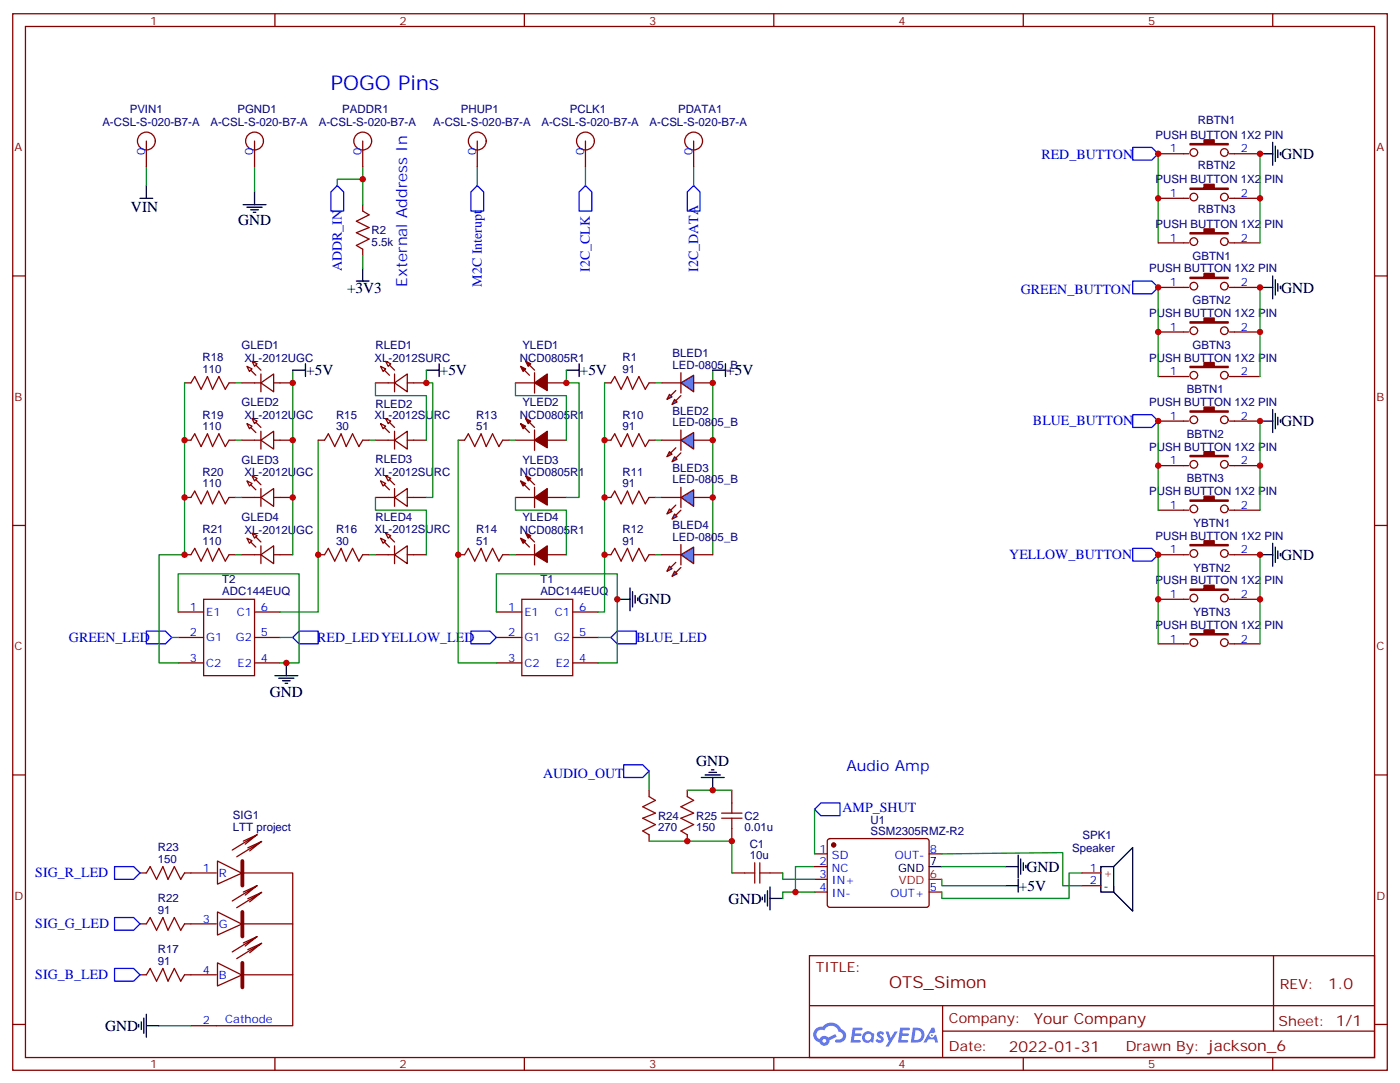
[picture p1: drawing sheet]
<svg xmlns="http://www.w3.org/2000/svg" width="388mm" height="300mm" viewBox="0 0 388 300" stroke-linecap="round" stroke-linejoin="round" font-family="sans-serif">
<g fill="none" stroke="#870000" stroke-width=".35">
<path d="M3.5 3.8h381v292.8h-381zM7.1 7.3h373.9v285.8h-373.9zM76.2 3.8v3.5M145.3 3.8v3.5M214.5 3.8v3.5M283.6 3.8v3.5M352.8 3.8v3.5M3.5 76.5h3.6M381 76.5h3.5M3.5 145.6h3.6M381 145.6h3.5M3.5 214.8h3.6"/>
<path d="M381 214.8h3.5M224.4 264.9h156.6v28.2h-156.6zM224.4 278.7h156.5M261.3 278.7v14.1M353 264.9v20.9M3.5 283.9h3.6M76.2 293.1v3.5M145.3 293.1v3.5M214.5 293.1v3.5M261.3 285.8h119.6M283.6 293.1v3.5M352.8 293.1v3.5"/>
<path d="M381 283.9h3.5"/>
</g>
<g fill="#5487ff">
<path d="M243.4 286a1.22 1.22 0 0 1 1.7 .3l-.4 .6a.47 .47 0 0 0-.4-.4 .47 .47 0 0 0-.5 .2l.1 .1a1.23 1.23 0 0 1 .8 1.9 1.44 1.44 0 0 1-2.1-.3l.5-.5 .8 .4a.29 .29 0 0 0 .3-.2 .29 .29 0 0 0-.3-.4 1.04 1.04 0 0 1-.5-1.7z"/>
<path d="M236.4 284.8h2.3l.3 .2-.1 .5h-1.8l-.1 .9h1.5l.3 .4-.4 .3h-1.6l-.1 1.1 1.7 .1 .2 .3-.2 .3h-2.6z"/>
<path d="M249.5 284.8h2.4l.3 .2-.1 .5h-1.9l-.1 .9h1.5l.4 .4-.4 .3h-1.6l-.2 1.1 1.8 .1 .1 .3-.1 .3h-2.7z"/>
<path d="M258.3 284.8h.7l.3 1.2-.6 .4a.69 .69 0 0 0-1 .2 .69 .69 0 0 0 .4 1 .69 .69 0 0 0 .9-.6l.5-.3 .5 2.2h-.8l-.2-.8h-1.7l-.5 .8h-.9z"/>
<path d="M245.5 285.9h.8l.6 1.8 1.1-1.8h.8l-2.5 4.2h-.8l.9-1.6z"/>
<path d="M253 284.8l-.6 4.1h1.4a2.11 2.11 0 0 0 2.4-2.1 2.11 2.11 0 0 0-2.5-2zM253.8 285.5a1.39 1.39 0 0 1 1.6 1.4 1.39 1.39 0 0 1-1.8 1.3h-.2z"/>
<path d="M239.4 286.4a1.54 1.54 0 0 0-.1 2.2 1.54 1.54 0 0 0 2.1 .1l.6 .2 .3-2.3-.1-.2h-.4a1.49 1.49 0 0 0-2.4 0zM239.6 287.4a.95 .95 0 0 1 1.9 0 .95 .95 0 0 1-1.9 0z"/>
<path d="M226.1 285.2a2.18 2.18 0 0 0 1 3.7 1.44 1.44 0 0 0 1.7 .9 1.44 1.44 0 0 0 1.1-1.5l2-1-.4-.7-1.9 1a1.47 1.47 0 0 0-2.5 .4 1.39 1.39 0 0 1-.6-2 1.39 1.39 0 0 1 2-.4 2.12 2.12 0 0 1 2.1-1.3 2.12 2.12 0 0 1 1.9 1.7 1.14 1.14 0 0 1 1.1 1.4 1.14 1.14 0 0 1-1.6 .7 .43 .43 0 0 0-.6 .4 .43 .43 0 0 0 .5 .5 1.98 1.98 0 0 0 2.5-1.3 1.98 1.98 0 0 0-1.3-2.5 3.1 3.1 0 0 0-5.2-.7l-.9 .1zM228 288.5a.54 .54 0 0 1 1 0 .54 .54 0 0 1-1 0z"/>
<circle cx="258.3" cy="286.9" r=".26"/>
</g>
<g fill="none" stroke="#870000" stroke-width=".35">
<path d="M40.6 39.1v7M70.6 39.1v7M100.5 39.1v7M132.3 39.1v7M162.3 39.1v7M192.3 39.1v7M100.5 56.7v1.8l1.8 1-3.5 1.8 3.5 1.8-3.5 1.4 3.5 1.8-3.5 1.7 1.7 1.1v1.7M321 42.6h8.5M321 55h8.5M340.8 42.6h8.4M340.8 55h8.4M321 79.7h8.5"/>
<path d="M321 67.3h8.5M340.8 79.7h8.4M340.8 67.3h8.4M321 92h8.5M340.8 92h8.4M51.2 106.1h1.7l1.1-1.7 1.7 3.5 1.8-3.5 1.4 3.5 1.8-3.5 1.7 3.5 1.1-1.8h1.8M67 106.1h5.3M68.4 101.5l1.4 .7-.7 .7zM68.4 117.4l1.4 .7-.7 .7zM69.8 100.1l1.5 .7-.7 .7zM69.8 116l1.5 .7-.7 .7zM72.3 106.1l3.5-2.5v5z"/>
<path d="M72.3 103.6v5M72.3 119.5v5M75.8 106.1h5.3M104.1 106.1h5.3M105.5 101.5l1.4 .7-.7 .7zM105.5 117.4l1.4 .7-.7 .7zM106.9 100.1l1.4 .7-.7 .7zM106.9 116l1.4 .7-.7 .7zM109.4 106.1l3.5-2.5v5zM109.4 103.6v5M109.4 119.5v5M112.9 106.1h5.3"/>
<path d="M142.9 106.1h5.3M151.7 106.1h5.3M167.6 106.1h1.7l1.1-1.7 1.8 3.5 1.7-3.5 1.4 3.5 1.8-3.5 1.8 3.5 1-1.8h1.8M321 116.7h8.5M321 104.4h8.5M340.8 116.7h8.4M340.8 104.4h8.4M51.2 122h1.7l1.1-1.8 1.7 3.6 1.8-3.6 1.4 3.6 1.8-3.6 1.7 3.6 1.1-1.8h1.8M51.2 137.9h1.7l1.1-1.8 1.7 3.5 1.8-3.5 1.4 3.5 1.8-3.5 1.7 3.5 1.1-1.7h1.8M67 122h5.3M67 137.9h5.3M68.4 133.3l1.4 .7-.7 .7z"/>
<path d="M69.8 131.9l1.5 .7-.7 .7zM72.3 122l3.5-2.5v5zM72.3 137.9l3.5-2.5v4.9zM72.3 135.4v4.9M75.8 122h5.3M75.8 137.9h5.3M88.2 122h1.8l1-1.8 1.8 3.6 1.7-3.6 1.5 3.6 1.7-3.6 1.8 3.6 1-1.8h1.8M104.1 122h5.3M104.1 137.9h5.3M105.5 133.3l1.4 .7-.7 .7zM106.9 131.9l1.4 .7-.7 .7zM109.4 122l3.5-2.5v5z"/>
<path d="M109.4 137.9l3.5-2.5v4.9zM109.4 135.4v4.9M112.9 122h5.3M112.9 137.9h5.3M127 122h1.8l1-1.8 1.8 3.6 1.7-3.6 1.5 3.6 1.7-3.6 1.8 3.6 1-1.8h1.8M142.9 122h5.3M142.9 137.9h5.3M151.7 122h5.3M151.7 137.9h5.3M167.6 122h1.7l1.1-1.8 1.8 3.6 1.7-3.6 1.4 3.6 1.8-3.6 1.8 3.6 1-1.8h1.8M167.6 137.9h1.7l1.1-1.8 1.8 3.5 1.7-3.5 1.4 3.5 1.8-3.5 1.8 3.5 1-1.7h1.8M321 129h8.5"/>
<path d="M340.8 129h8.4M51.2 153.7h1.7l1.1-1.7 1.7 3.5 1.8-3.5 1.4 3.5 1.8-3.5 1.7 3.5 1.1-1.8h1.8M67 153.7h5.3M68.4 149.2l1.4 .7-.7 .7zM69.8 147.7l1.5 .7-.7 .8zM72.3 153.7l3.5-2.4v4.9zM72.3 151.3v4.9M75.8 153.7h5.3M88.2 153.7h1.8l1-1.7 1.8 3.5 1.7-3.5 1.5 3.5 1.7-3.5 1.8 3.5 1-1.8h1.8M104.1 153.7h5.3M105.5 149.2l1.4 .7-.7 .7zM106.9 147.7l1.4 .7-.7 .8z"/>
<path d="M109.4 153.7l3.5-2.4v4.9zM109.4 151.3v4.9M112.9 153.7h5.3M127 153.7h1.8l1-1.7 1.8 3.5 1.7-3.5 1.5 3.5 1.7-3.5 1.8 3.5 1-1.8h1.8M142.9 153.7h5.3M151.7 153.7h5.3M167.6 153.7h1.7l1.1-1.7 1.8 3.5 1.7-3.5 1.4 3.5 1.8-3.5 1.8 3.5 1-1.8h1.8M321 153.7h8.5M321 141.4h8.5M340.8 153.7h8.4M340.8 141.4h8.4M49.4 169.6h7"/>
<path d="M49.4 176.7h7M56.4 166.1h14.2v21.2h-14.2zM70.6 169.6h7M70.6 176.7h7M137.6 169.6h7M137.6 176.7h7M144.6 166.1h14.1v21.2h-14.1zM158.7 169.6h7.1M158.7 176.7h7.1M321 166.1h8.5M321 178.4h8.5M340.8 166.1h8.4"/>
<path d="M340.8 178.4h8.4M49.4 183.7h7M70.6 183.7h7M137.6 183.7h7M158.7 183.7h7.1M68 234l3.2-2.7-6.8 4.3M69.2 235.8l3.3-2.6-6.9 4.3M71.3 231.3l-3.9 1.8M72.5 233.2l-3.8 1.8M38.8 256h1.8l1-1.7 1.8 3.5 1.8-3.5 1.4 3.5 1.7-3.5 1.8 3.5 1.1-1.8h8.8M38.8 241.9h1.8l1-1.7 1.8 3.5 1.8-3.5 1.4 3.5 1.7-3.5 1.8 3.5 1.1-1.8h8.8M66.8 241.9l-6.5-3.3v6.4l6.8-3"/>
<path d="M66.8 256l-6.5-3.3v6.4l6.8-3M67 241.9h14.1v28.3h-14.1M67 256h14.1M68 248.1l3.2-2.6-6.8 4.2M69.2 249.9l3.3-2.6-6.9 4.3M71.3 245.5l-3.9 1.7M71.3 259.6l-3.9 1.7M72.5 247.3l-3.8 1.8M38.8 270.2h1.8l1-1.8 1.8 3.5 1.8-3.5 1.4 3.5 1.7-3.5 1.8 3.5 1.1-1.7h8.8M66.8 270.1l-6.5-3.3v6.5l6.8-3.1M68 262.2l3.2-2.6-6.8 4.2M69.2 264l3.3-2.6-6.9 4.3"/>
<path d="M72.5 261.4l-3.8 1.8M81.1 270.2v14.1h-28.2"/>
<circle cx="40.6" cy="39.1" r="2.47"/>
<circle cx="70.6" cy="39.1" r="2.47"/>
<circle cx="100.5" cy="39.1" r="2.47"/>
<circle cx="132.3" cy="39.1" r="2.47"/>
<circle cx="162.3" cy="39.1" r="2.47"/>
<circle cx="192.3" cy="39.1" r="2.47"/>
<circle cx="330.9" cy="42.3" r="1.06"/>
<circle cx="330.9" cy="54.6" r="1.06"/>
<circle cx="339.4" cy="42.3" r="1.06"/>
<circle cx="339.4" cy="54.6" r="1.06"/>
<circle cx="330.9" cy="79.3" r="1.06"/>
<circle cx="330.9" cy="67" r="1.06"/>
<circle cx="339.4" cy="79.3" r="1.06"/>
<circle cx="339.4" cy="67" r="1.06"/>
<circle cx="330.9" cy="91.7" r="1.06"/>
<circle cx="339.4" cy="91.7" r="1.06"/>
<circle cx="330.9" cy="104" r="1.06"/>
<circle cx="330.9" cy="116.3" r="1.06"/>
<circle cx="339.4" cy="104" r="1.06"/>
<circle cx="339.4" cy="116.3" r="1.06"/>
<circle cx="330.9" cy="128.7" r="1.06"/>
<circle cx="339.4" cy="128.7" r="1.06"/>
<circle cx="330.9" cy="153.4" r="1.06"/>
<circle cx="330.9" cy="141" r="1.06"/>
<circle cx="339.4" cy="141" r="1.06"/>
<circle cx="339.4" cy="153.4" r="1.06"/>
<circle cx="330.9" cy="178.1" r="1.06"/>
<circle cx="330.9" cy="165.7" r="1.06"/>
<circle cx="339.4" cy="165.7" r="1.06"/>
<circle cx="339.4" cy="178.1" r="1.06"/>
</g>
<g fill="none" stroke="#000" stroke-width=".35">
<path d="M352.8 39.4v6.4M38.8 55h3.5M40.6 51.4v3.6M67.4 56.7h6.3M68.4 57.4h4.3M69.5 58.1h2.1M70.2 58.8h.7M70.6 53.2v3.5M349.2 42.6h3.6M353.5 40.5v4.2M354.2 41.6v2.1M354.9 42.3v.7"/>
<path d="M98.8 77.9h3.5M100.5 74.4v3.5M349.2 79.7h3.6M352.8 76.5v6.3M353.5 77.5v4.3M354.2 78.6v2.1M354.9 79.3v.7M81.1 102.6h3.6M84.7 100.8v3.6M118.2 102.6h3.5M121.7 100.8v3.6M157 102.6h3.5"/>
<path d="M160.5 100.8v3.6M197.6 102.6h3.5M201.1 100.8v3.6M349.2 116.7h3.6M352.8 113.5v6.4M353.5 114.6v4.2M354.2 115.6v2.2M354.9 116.3v.8M349.2 153.7h3.6M352.8 150.6v6.3M353.5 151.6v4.3M354.2 152.7v2.1"/>
<path d="M354.9 153.4v.7M171.1 166.1h3.5M174.6 162.9v6.4M175.3 164v4.2M176 165v2.1M176.7 165.7v.7M76.2 187.3h6.3M77.3 188h4.2M78.3 188.7h2.1M79 189.4h.7M79.4 183.7v3.6M38.5 283.9v.7"/>
<path d="M39.2 283.2v2.1M39.9 282.2v4.2M40.6 281.1v6.3M40.6 284.3h3.5"/>
</g>
<g fill="none" stroke="#008700" stroke-width=".35">
<path d="M40.6 46.1v5.3M70.6 46.1v7.1M100.5 49.7h-7v1.7M100.5 46.1v10.6M132.3 46.1v5.3M162.3 46.1v5.3M192.3 46.1v5.3M321 42.6v24.7M349.2 42.6v24.7M100.5 70.8v3.6M321 79.7v24.7M349.2 79.7v24.7"/>
<path d="M51.2 106.1v47.6h-7.1v30h5.3M65.3 106.1h1.7M81.1 102.6v51.1M104.1 106.1v3.5h14.1v12.4M118.2 102.6v3.5h1.7v31.8h-1.7M142.9 106.1v3.5h14.1v12.4M157 102.6v3.5h3.5v31.8h-3.5M167.6 106.1v63.5h-1.8M181.7 106.1h1.7M197.6 102.6v51.1M321 116.7v24.7M349.2 116.7v24.7"/>
<path d="M65.3 122h1.7M65.3 137.9h1.7M88.2 122v47.6h-10.6M102.3 122h1.8M104.1 137.9v3.5h14.1v12.3M127 122v61.7h10.6M141.1 122h1.8M142.9 137.9v3.5h14.1v12.3M181.7 122h1.7M181.7 137.9h1.7M65.3 153.7h1.7M102.3 153.7h1.8"/>
<path d="M141.1 153.7h1.8M181.7 153.7h1.7M321 153.7v24.7M349.2 153.7v24.7M47.6 176.7h1.8M49.4 169.6v-10.6h33.5v24.7h-5.3M77.6 176.7h3.5M137.6 169.6v-10.6h33.5v24.7h-5.3M165.8 176.7h3.5M44.1 284.3h8.8"/>
</g>
<g fill="none" stroke="#00f" stroke-width=".35">
<path d="M93.5 51.4l1.7 1.8v5.3h-3.5v-5.3zM132.3 51.4l1.8 1.8v5.3h-3.6v-5.3zM162.3 51.4l1.7 1.8v5.3h-3.5v-5.3zM192.3 51.4l1.7 1.8v5.3h-3.5v-5.3zM314 40.9h5.3l1.7 1.7-1.7 1.8h-5.3zM314 77.9h5.3l1.7 1.8-1.7 1.7h-5.3zM314 114.9h5.3l1.7 1.8-1.7 1.8h-5.3zM314 152h5.3l1.7 1.7-1.7 1.8h-5.3zM40.6 174.9h5.3l1.7 1.8-1.7 1.7h-5.3zM81.1 176.7l1.8-1.8h5.3v3.5h-5.3zM130.5 174.9h5.3l1.8 1.8-1.8 1.7h-5.3zM169.3 176.7l1.8-1.8h5.3v3.5h-5.3z"/>
<path d="M31.7 254.3h5.3l1.8 1.7-1.8 1.8h-5.3zM31.7 240.2h5.3l1.8 1.7-1.8 1.8h-5.3zM31.7 268.4h5.3l1.8 1.8-1.8 1.7h-5.3z"/>
</g>
<g fill="#870000" stroke="#870000" stroke-width=".35">
<path d="M329.8 150.9h3.9v-1h2.8v1h3.9v.4h-10.6z"/>
<path d="M329.8 76.8h3.9v-1h2.8v1h3.9v.4h-10.6z"/>
<path d="M329.8 39.8h3.9v-1.1h2.8v1.1h3.9v.3h-10.6z"/>
<path d="M106.5 102.6l1.4 1.4z"/>
<path d="M107.9 101.2l1.5 1.4z"/>
<path d="M106.5 118.5l1.4 1.4z"/>
<path d="M107.9 117.1l1.5 1.4z"/>
<path d="M106.5 134.3l1.4 1.4z"/>
<path d="M107.9 132.9l1.5 1.4z"/>
<path d="M106.5 150.2l1.4 1.4z"/>
<path d="M107.9 148.8l1.5 1.4z"/>
<path d="M69.5 102.6l1.4 1.4z"/>
<path d="M70.9 101.2l1.4 1.4z"/>
<path d="M69.5 118.5l1.4 1.4z"/>
<path d="M70.9 117.1l1.4 1.4z"/>
<path d="M69.5 134.3l1.4 1.4z"/>
<path d="M70.9 132.9l1.4 1.4z"/>
<path d="M69.5 150.2l1.4 1.4z"/>
<path d="M70.9 148.8l1.4 1.4z"/>
<path d="M148.2 106.1l3.5-2.5v4.6z"/>
<path d="M148.2 103.3v5.6z"/>
<path d="M146.8 101.2l1.4 1.4z"/>
<path d="M145.3 102.6l1.5 1.4z"/>
<path d="M145.7 100.1l1.4 .7-.7 .7z"/>
<path d="M144.3 101.5l1.4 .7-.7 .7z"/>
<path d="M148.2 122l3.5-2.5v4.6z"/>
<path d="M148.2 119.2v5.6z"/>
<path d="M146.8 117.1l1.4 1.4z"/>
<path d="M145.3 118.5l1.5 1.4z"/>
<path d="M145.7 116l1.4 .7-.7 .7z"/>
<path d="M144.3 117.4l1.4 .7-.7 .7z"/>
<path d="M148.2 137.9l3.5-2.5v4.6z"/>
<path d="M148.2 135v5.7z"/>
<path d="M146.8 132.9l1.4 1.4z"/>
<path d="M145.3 134.3l1.5 1.4z"/>
<path d="M145.7 131.9l1.4 .7-.7 .7z"/>
<path d="M144.3 133.3l1.4 .7-.7 .7z"/>
<path d="M148.2 153.7l3.5-2.4v4.6z"/>
<path d="M148.2 150.9v5.7z"/>
<path d="M146.8 148.8l1.4 1.4z"/>
<path d="M145.3 150.2l1.5 1.4z"/>
<path d="M145.7 147.7l1.4 .7-.7 .8z"/>
<path d="M144.3 149.2l1.4 .7-.7 .7z"/>
<path d="M329.8 113.9h3.9v-1.1h2.8v1.1h3.9v.3h-10.6z"/>
<path d="M329.8 52.1h3.9v-1h2.8v1h3.9v.4h-10.6z"/>
<path d="M329.8 64.5h3.9v-1.1h2.8v1.1h3.9v.3h-10.6z"/>
<path d="M329.8 89.2h3.9v-1.1h2.8v1.1h3.9v.3h-10.6z"/>
<path d="M329.8 101.5h3.9v-1h2.8v1h3.9v.4h-10.6z"/>
<path d="M329.8 126.2h3.9v-1h2.8v1h3.9v.4h-10.6z"/>
<path d="M329.8 138.6h3.9v-1.1h2.8v1.1h3.9v.3h-10.6z"/>
<path d="M329.8 163.3h3.9v-1.1h2.8v1.1h3.9v.3h-10.6z"/>
<path d="M329.8 175.6h3.9v-1h2.8v1h3.9v.4h-10.6z"/>
</g>
<path d="M67.2 238.6v6.8M67.2 252.7v6.8M67.2 266.9v6.7" fill="none" stroke="#870000" stroke-width="1.1"/>
<path d="M188.7 106.1l3.6-2.1v4.6z" fill="#09f" stroke="#870000" stroke-width=".35"/>
<path d="M188.7 103.3v5.6z" fill="#f00" stroke="#870000" stroke-width=".35"/>
<g fill="#870000" stroke="#870000" stroke-width=".35">
<path d="M188.7 109.6l-1.4 1.5z"/>
<path d="M187.3 108.2l-1.4 1.4z"/>
</g>
<g fill="#09f" stroke="#870000" stroke-width=".35">
<path d="M187 110.7l.7 .7-1.4 .7z"/>
<path d="M185.6 109.3l.7 .7-1.4 .7z"/>
</g>
<path d="M183.4 106.1h5.3M192.3 106.1h5.3" fill="none" stroke="#870000" stroke-width=".35"/>
<path d="M188.7 122l3.6-2.1v4.6z" fill="#09f" stroke="#870000" stroke-width=".35"/>
<path d="M188.7 119.2v5.6z" fill="#f00" stroke="#870000" stroke-width=".35"/>
<g fill="#870000" stroke="#870000" stroke-width=".35">
<path d="M188.7 125.5l-1.4 1.4z"/>
<path d="M187.3 124.1l-1.4 1.4z"/>
</g>
<g fill="#09f" stroke="#870000" stroke-width=".35">
<path d="M187 126.6l.7 .7-1.4 .7z"/>
<path d="M185.6 125.2l.7 .7-1.4 .7z"/>
</g>
<path d="M183.4 122h5.3M192.3 122h5.3" fill="none" stroke="#870000" stroke-width=".35"/>
<path d="M188.7 137.9l3.6-2.2v4.6z" fill="#09f" stroke="#870000" stroke-width=".35"/>
<path d="M188.7 135v5.7z" fill="#f00" stroke="#870000" stroke-width=".35"/>
<g fill="#870000" stroke="#870000" stroke-width=".35">
<path d="M188.7 141.4l-1.4 1.4z"/>
<path d="M187.3 140l-1.4 1.4z"/>
</g>
<g fill="#09f" stroke="#870000" stroke-width=".35">
<path d="M187 142.5l.7 .7-1.4 .7z"/>
<path d="M185.6 141l.7 .7-1.4 .8z"/>
</g>
<path d="M183.4 137.9h5.3M192.3 137.9h5.3" fill="none" stroke="#870000" stroke-width=".35"/>
<path d="M188.7 153.7l3.6-2.1v4.6z" fill="#09f" stroke="#870000" stroke-width=".35"/>
<path d="M188.7 150.9v5.7z" fill="#f00" stroke="#870000" stroke-width=".35"/>
<g fill="#870000" stroke="#870000" stroke-width=".35">
<path d="M188.7 157.3l-1.4 1.4z"/>
<path d="M185.9 157.3l1.4-1.4z"/>
</g>
<g fill="#09f" stroke="#870000" stroke-width=".35">
<path d="M187 158.3l.7 .7-1.4 .7z"/>
<path d="M185.6 156.9l.7 .7-1.4 .7z"/>
</g>
<g fill="none" stroke="#870000" stroke-width=".35">
<path d="M183.4 153.7h5.3M192.3 153.7h5.3M179.9 219v1.8M190.5 219v1.8M202.8 219v3.5M179.9 231.4v1.7M190.5 231.4v1.7M202.8 229.6v3.5M225.8 236.6h3.5M229.5 232.6l.5-.2 27.1 .1 .4 .6v17.9l-.7 .5-27.1-.1-.4-.6v-17.7zM257.5 236.6h3.6M202.8 241.9h3.6"/>
<path d="M213.4 241.9h3.6M225.8 240.2h3.5M225.8 243.7h3.5M225.8 247.2h3.5M257.5 247.2h3.6M299.9 245.5h5.3M299.9 241.9h5.3"/>
</g>
<path d="M179.9 213.7v5.3M190.5 219h12.3M179.9 233.1h22.9v8.8M225.8 224.3v12.3M261.1 236.6l33.5-.3v9.2h5.3M217 241.9v1.8h8.8M225.8 240.2h-5.3v7M225.8 247.2h-8.8v1.8M261.1 243.7v1.8h17.6M261.1 240.2h17.6M299.9 241.9h-3.6v7.1h-35.2v-1.8" fill="none" stroke="#008700" stroke-width=".35"/>
<g fill="none" stroke="#000" stroke-width=".35">
<path d="M194.4 215.5h6.3M195.4 214.8h4.3M196.5 214.1h2.1M197.2 213.4h.7M197.6 215.5v3.5M282.2 237v6.3M282.9 238.1v4.2M283.6 239.1v2.1M284.3 239.8v.7M211.3 248.6v.7M212 247.9v2.1M212.7 246.9v4.2"/>
<path d="M213.4 249h3.6M213.4 245.8v6.4M257.5 240.2h3.6M278.7 240.2h3.5M278.7 245.5h3.5M282.2 243.7v3.5M305.2 240.2h3.5v7h-3.5zM308.7 240.2l5.3-5.3v17.6l-5.3-5.3v-1.7"/>
</g>
<path d="M179.9 220.8l1.8 1-3.5 1.8 3.5 1.8-3.5 1.4 3.5 1.7-3.5 1.8 1.7 1.1M190.5 220.8l1.8 1-3.6 1.8 3.6 1.8-3.6 1.4 3.6 1.7-3.6 1.8 1.8 1.1M200 226.8h5.7M200 225.4h5.7M202.8 222.5v2.9M202.8 226.8v2.8M209.2 239.1v5.7M210.6 239.1v5.7M206.4 241.9h2.8M210.6 241.9h2.8" fill="none" stroke="#a10000" stroke-width=".35"/>
<path d="M172.9 211.9h5.3l1.7 1.8-1.7 1.8h-5.3zM225.8 224.3l1.7-1.8h5.3v3.6h-5.3z" fill="none" stroke="#00f" stroke-width=".35"/>
<circle cx="231.1" cy="234.2" r=".53" fill="#870000" stroke="#870000" stroke-width=".35"/>
<path d="M257.5 243.7h3.6" fill="none" stroke="#f00" stroke-width=".35"/>
<g fill="#c00">
<circle cx="100.5" cy="49.7" r=".88"/>
<circle cx="167.6" cy="122" r=".88"/>
<circle cx="167.6" cy="137.9" r=".88"/>
<circle cx="167.6" cy="153.7" r=".88"/>
<circle cx="157" cy="106.1" r=".88"/>
<circle cx="81.1" cy="106.1" r=".88"/>
<circle cx="81.1" cy="122" r=".88"/>
<circle cx="81.1" cy="137.9" r=".88"/>
<circle cx="51.2" cy="122" r=".88"/>
<circle cx="51.2" cy="137.9" r=".88"/>
<circle cx="51.2" cy="153.7" r=".88"/>
<circle cx="118.2" cy="106.1" r=".88"/>
<circle cx="88.2" cy="153.7" r=".88"/>
<circle cx="79.4" cy="183.7" r=".88"/>
<circle cx="171.1" cy="166.1" r=".88"/>
<circle cx="127" cy="153.7" r=".88"/>
<circle cx="321" cy="55" r=".88"/>
<circle cx="321" cy="42.6" r=".88"/>
<circle cx="349.3" cy="42.6" r=".88"/>
<circle cx="349.3" cy="55" r=".88"/>
<circle cx="321" cy="79.7" r=".88"/>
<circle cx="349.3" cy="79.7" r=".88"/>
<circle cx="321" cy="92" r=".88"/>
<circle cx="349.3" cy="92" r=".88"/>
<circle cx="321" cy="116.7" r=".88"/>
<circle cx="321" cy="129" r=".88"/>
<circle cx="349.3" cy="129" r=".88"/>
<circle cx="349.3" cy="116.7" r=".88"/>
<circle cx="349.3" cy="153.7" r=".88"/>
<circle cx="349.3" cy="166.1" r=".88"/>
<circle cx="321" cy="153.7" r=".88"/>
<circle cx="321" cy="166.1" r=".88"/>
<circle cx="197.6" cy="106.1" r=".88"/>
<circle cx="197.6" cy="122" r=".88"/>
<circle cx="197.6" cy="137.9" r=".88"/>
<circle cx="197.6" cy="219" r=".88"/>
<circle cx="190.5" cy="233.1" r=".88"/>
<circle cx="202.8" cy="233.1" r=".88"/>
<circle cx="220.5" cy="247.2" r=".88"/>
</g>
<text font-size="5.6" fill="#00f" x="91.7" y="25">POGO Pins</text>
<text font-size="4.6" fill="#800" x="246.5" y="273.9">OTS_Simon</text>
<g font-size="4.2">
<text x="355.1" y="44.1">GND</text>
<text x="36.3" y="58.8">VIN</text>
<text x="66" y="62.4">GND</text>
<text x="96.2" y="81.1">+3V3</text>
<text x="355.1" y="81.1">GND</text>
<text x="84.8" y="104">+5V</text>
<text x="121.9" y="104">+5V</text>
<text x="160.7" y="104">+5V</text>
<text x="201.3" y="104">+5V</text>
<text x="355.1" y="118.1">GND</text>
<text x="355.1" y="155.2">GND</text>
<text x="176.9" y="167.5">GND</text>
<text x="74.8" y="193.3">GND</text>
<text x="193" y="212.3">GND</text>
<text x="284.5" y="241.6">GND</text>
<text x="202" y="250.4">GND</text>
<text x="282.4" y="246.9">+5V</text>
<text x="29.1" y="285.7">GND</text>
</g>
<g font-size="4.2" fill="#00f">
<text x="112.8" y="79.4" transform="rotate(-90 112.8 79.4)">External Address In</text>
<text x="234.6" y="213.7">Audio Amp</text>
</g>
<g font-size="4.2" fill="#800">
<text x="368.2" y="274.1">1.0</text>
<text x="286.5" y="283.7">Your Company</text>
<text x="279.6" y="291.5">2022-01-31</text>
</g>
<g font-size="3.9" fill="#00f">
<text x="288.6" y="43.9">RED_BUTTON</text>
<text x="94.8" y="75.2" transform="rotate(-90 94.8 75.2)">ADDR_IN</text>
<text x="163.5" y="75.4" transform="rotate(-90 163.5 75.4)">I2C_CLK</text>
<text x="193.5" y="75.4" transform="rotate(-90 193.5 75.4)">I2C_DATA</text>
<text x="133.5" y="79.5" transform="rotate(-90 133.5 79.5)">M2C Interupt</text>
<text x="282.9" y="81.4">GREEN_BUTTON</text>
<text x="286.3" y="117.9">BLUE_BUTTON</text>
<text x="279.8" y="155">YELLOW_BUTTON</text>
<text x="19.1" y="178">GREEN_LED</text>
<text x="87.9" y="178">RED_LEDYELLOW_LED</text>
<text x="176.3" y="177.9">BLUE_LED</text>
<text x="150.5" y="215.6">AUDIO_OUT</text>
<text x="233.5" y="225">AMP_SHUT</text>
<text x="9.8" y="243.2">SIG_R_LED</text>
<text x="9.8" y="257.3">SIG_G_LED</text>
<text x="9.8" y="271.4">SIG_B_LED</text>
</g>
<g font-size="3.9" fill="#800">
<text x="226.1" y="269.5">TITLE:</text>
<text x="354.8" y="274.1">REV:</text>
<text x="263" y="283.7">Company:</text>
<text x="354.4" y="284.3">Sheet: 1/1</text>
<text x="263" y="291.3">Date:</text>
<text x="312.1" y="291.4">Drawn By: jackson_6</text>
</g>
<g font-size="3.2" fill="#800">
<text x="41.6" y="6.8">1</text>
<text x="110.8" y="6.8">2</text>
<text x="179.9" y="6.8">3</text>
<text x="249.1" y="6.8">4</text>
<text x="318.2" y="6.8">5</text>
<text x="4.1" y="41.9">A</text>
<text x="381.5" y="41.9">A</text>
<text x="4.1" y="111.1">B</text>
<text x="381.5" y="111.1">B</text>
<text x="4.1" y="180.2">C</text>
<text x="381.5" y="180.2">C</text>
<text x="4.1" y="249.3">D</text>
<text x="381.5" y="249.3">D</text>
<text x="41.6" y="296.1">1</text>
<text x="110.8" y="296.1">2</text>
<text x="179.9" y="296.1">3</text>
<text x="249.1" y="296.1">4</text>
<text x="318.2" y="296.1">5</text>
</g>
<g font-size="3.2" fill="#000080">
<text x="28.4" y="34.9">A-CSL-S-020-B7-A</text>
<text x="36" y="31.4">PVIN1</text>
<text x="58.4" y="34.9">A-CSL-S-020-B7-A</text>
<text x="65.8" y="31.4">PGND1</text>
<text x="88.3" y="34.9">A-CSL-S-020-B7-A</text>
<text x="94.9" y="31.4">PADDR1</text>
<text x="120.1" y="34.9">A-CSL-S-020-B7-A</text>
<text x="127.7" y="31.4">PHUP1</text>
<text x="150.1" y="34.9">A-CSL-S-020-B7-A</text>
<text x="158" y="31.4">PCLK1</text>
<text x="180.1" y="34.9">A-CSL-S-020-B7-A</text>
<text x="187.9" y="31.4">PDATA1</text>
<text x="332" y="34.5">RBTN1</text>
<text x="320.3" y="38.5">PUSH BUTTON 1X2 PIN</text>
<text x="332" y="46.8">RBTN2</text>
<text x="320.3" y="50.8">PUSH BUTTON 1X2 PIN</text>
<text x="332" y="59.2">RBTN3</text>
<text x="103" y="64.9">R2</text>
<text x="320.3" y="63.2">PUSH BUTTON 1X2 PIN</text>
<text x="103" y="68.1">5.5k</text>
<text x="318.6" y="75.5">PUSH BUTTON 1X2 PIN</text>
<text x="330.6" y="72">GBTN1</text>
<text x="318.6" y="87.9">PUSH BUTTON 1X2 PIN</text>
<text x="330.6" y="84.4">GBTN2</text>
<text x="56.1" y="100.1">R18</text>
<text x="66.9" y="96.7">GLED1</text>
<text x="67.8" y="100.2">XL-2012UGC</text>
<text x="103.8" y="100.2">XL-2012SURC</text>
<text x="104.1" y="96.7">RLED1</text>
<text x="144.1" y="100.2">NCD0805R1</text>
<text x="144.8" y="96.7">YLED1</text>
<text x="172.5" y="100.1">R1</text>
<text x="186.4" y="99.1">BLED1</text>
<text x="318.6" y="100.2">PUSH BUTTON 1X2 PIN</text>
<text x="330.6" y="96.7">GBTN3</text>
<text x="56.1" y="103.3">110</text>
<text x="172.5" y="103.3">91</text>
<text x="186.4" y="102.2">LED-0805_B</text>
<text x="66.9" y="112.6">GLED2</text>
<text x="104.1" y="113.2">RLED2</text>
<text x="144.8" y="112.6">YLED2</text>
<text x="318.6" y="112.6">PUSH BUTTON 1X2 PIN</text>
<text x="329" y="109">BBTN1</text>
<text x="56.1" y="119.2">110</text>
<text x="56.1" y="116">R19</text>
<text x="67.8" y="116.1">XL-2012UGC</text>
<text x="93.1" y="119.2">30</text>
<text x="93.1" y="116">R15</text>
<text x="103.8" y="116.1">XL-2012SURC</text>
<text x="131.9" y="119.2">51</text>
<text x="132" y="116">R13</text>
<text x="144.1" y="116.1">NCD0805R1</text>
<text x="172.5" y="119.2">91</text>
<text x="172.5" y="116">R10</text>
<text x="186.4" y="118.1">LED-0805_B</text>
<text x="186.4" y="114.9">BLED2</text>
<text x="318.6" y="124.9">PUSH BUTTON 1X2 PIN</text>
<text x="329" y="121.4">BBTN2</text>
<text x="56.1" y="131.9">R20</text>
<text x="66.9" y="128.5">GLED3</text>
<text x="67.8" y="132">XL-2012UGC</text>
<text x="103.8" y="132">XL-2012SURC</text>
<text x="104.1" y="128.4">RLED3</text>
<text x="144.1" y="132">NCD0805R1</text>
<text x="144.8" y="128.5">YLED3</text>
<text x="172.5" y="131.9">R11</text>
<text x="186.4" y="130.8">BLED3</text>
<text x="56.1" y="135">110</text>
<text x="172.5" y="135">91</text>
<text x="186.4" y="134">LED-0805_B</text>
<text x="318.6" y="137.2">PUSH BUTTON 1X2 PIN</text>
<text x="329" y="133.7">BBTN3</text>
<text x="56.1" y="147.7">R21</text>
<text x="66.9" y="144.3">GLED4</text>
<text x="67.8" y="147.9">XL-2012UGC</text>
<text x="93.1" y="147.7">R16</text>
<text x="103.8" y="147.8">XL-2012SURC</text>
<text x="104.1" y="144.3">RLED4</text>
<text x="132" y="147.7">R14</text>
<text x="144.1" y="147.9">NCD0805R1</text>
<text x="144.8" y="144.3">YLED4</text>
<text x="172.5" y="147.7">R12</text>
<text x="186.4" y="149.9">LED-0805_B</text>
<text x="186.4" y="146.7">BLED4</text>
<text x="320.3" y="149.6">PUSH BUTTON 1X2 PIN</text>
<text x="330.8" y="146.1">YBTN1</text>
<text x="56.1" y="150.9">110</text>
<text x="93.1" y="150.9">30</text>
<text x="131.9" y="150.9">51</text>
<text x="172.5" y="150.9">91</text>
<text x="61.6" y="161.7">T2</text>
<text x="149.8" y="161.7">T1</text>
<text x="320.3" y="162">PUSH BUTTON 1X2 PIN</text>
<text x="330.8" y="158.4">YBTN2</text>
<text x="61.6" y="164.9">ADC144EUQ</text>
<text x="149.8" y="164.9">ADC144EUQ</text>
<text x="330.8" y="170.8">YBTN3</text>
<text x="320.3" y="174.3">PUSH BUTTON 1X2 PIN</text>
<text x="64.6" y="227.1">SIG1</text>
<text x="182.4" y="227.2">R24</text>
<text x="193" y="227.2">R25</text>
<text x="206.4" y="227.2">C2</text>
<text x="64.6" y="230.3">LTT project</text>
<text x="182.4" y="230.4">270</text>
<text x="193" y="230.4">150</text>
<text x="206.4" y="230.4">0.01u</text>
<text x="241.3" y="231.4">SSM2305RMZ-R2</text>
<text x="241.3" y="228.2">U1</text>
<text x="300.1" y="232.5">SPK1</text>
<text x="43.8" y="239.1">150</text>
<text x="43.8" y="235.9">R23</text>
<text x="207.8" y="238.1">10u</text>
<text x="207.8" y="234.9">C1</text>
<text x="297.2" y="236">Speaker</text>
<text x="43.8" y="250">R22</text>
<text x="43.8" y="253.2">91</text>
<text x="43.8" y="267.3">91</text>
<text x="43.8" y="264.2">R17</text>
</g>
<g font-size="3.2" fill="#00f">
<text x="40.2" y="42.9" transform="rotate(-90 40.2 42.9)">0</text>
<text x="70.2" y="42.9" transform="rotate(-90 70.2 42.9)">0</text>
<text x="100.2" y="42.9" transform="rotate(-90 100.2 42.9)">0</text>
<text x="131.9" y="42.9" transform="rotate(-90 131.9 42.9)">0</text>
<text x="161.9" y="42.9" transform="rotate(-90 161.9 42.9)">0</text>
<text x="191.9" y="42.9" transform="rotate(-90 191.9 42.9)">0</text>
<text x="324.3" y="42.3">1</text>
<text x="344" y="42.3">2</text>
<text x="324.3" y="54.6">1</text>
<text x="344" y="54.6">2</text>
<text x="324.3" y="67">1</text>
<text x="344" y="67">2</text>
<text x="324.3" y="79.3">1</text>
<text x="344" y="79.3">2</text>
<text x="324.3" y="91.7">1</text>
<text x="344" y="91.7">2</text>
<text x="324.3" y="104">1</text>
<text x="344" y="104">2</text>
<text x="324.3" y="116.3">1</text>
<text x="344" y="116.3">2</text>
<text x="324.3" y="128.7">1</text>
<text x="344" y="128.7">2</text>
<text x="324.3" y="141">1</text>
<text x="344" y="141">2</text>
<text x="324.3" y="153.4">1</text>
<text x="344" y="153.4">2</text>
<text x="324.3" y="165.7">1</text>
<text x="344" y="165.7">2</text>
<text x="52.7" y="169.3">1</text>
<text x="57.1" y="170.7">E1</text>
<text x="65.6" y="170.7">C1</text>
<text x="72.3" y="169.3">6</text>
<text x="140.9" y="169.3">1</text>
<text x="145.3" y="170.7">E1</text>
<text x="153.8" y="170.7">C1</text>
<text x="160.5" y="169.3">6</text>
<text x="52.7" y="176.3">2</text>
<text x="57.1" y="177.7">G1</text>
<text x="65.4" y="177.7">G2</text>
<text x="72.3" y="176.3">5</text>
<text x="140.9" y="176.3">2</text>
<text x="145.3" y="177.7">G1</text>
<text x="153.6" y="177.7">G2</text>
<text x="160.5" y="176.3">5</text>
<text x="324.3" y="178.1">1</text>
<text x="344" y="178.1">2</text>
<text x="52.7" y="183.4">3</text>
<text x="57.1" y="184.8">C2</text>
<text x="65.8" y="184.8">E2</text>
<text x="72.3" y="183.4">4</text>
<text x="140.9" y="183.4">3</text>
<text x="145.3" y="184.8">C2</text>
<text x="154" y="184.8">E2</text>
<text x="160.5" y="183.4">4</text>
<text x="227.1" y="236.3">1</text>
<text x="227.1" y="239.8">2</text>
<text x="230.6" y="238.1">SD</text>
<text x="248" y="238.1">OUT-</text>
<text x="257.7" y="236.3">8</text>
<text x="56.2" y="241.6">1</text>
<text x="60.7" y="243">R</text>
<text x="227.1" y="243.3">3</text>
<text x="230.6" y="241.6">NC</text>
<text x="230.6" y="245.1">IN+</text>
<text x="302.1" y="245.1">2</text>
<text x="302.1" y="241.6">1</text>
<text x="227.1" y="246.9">4</text>
<text x="230.6" y="248.6">IN-</text>
<text x="246.8" y="248.6">OUT+</text>
<text x="257.7" y="246.9">5</text>
<text x="56.2" y="255.7">3</text>
<text x="60.7" y="257.1">G</text>
<text x="56.2" y="269.8">4</text>
<text x="60.7" y="271.2">B</text>
<text x="56.2" y="283.9">2</text>
<text x="62.4" y="283.6">Cathode</text>
</g>
<g font-size="3.2">
<text x="257.7" y="239.8">7</text>
<text x="248.9" y="241.6">GND</text>
<text x="305.9" y="246.5">-</text>
</g>
<g font-size="3.2" fill="#f00">
<text x="249.2" y="245.1">VDD</text>
<text x="257.7" y="243.3">6</text>
<text x="305.9" y="243">+</text>
</g>
</svg>
